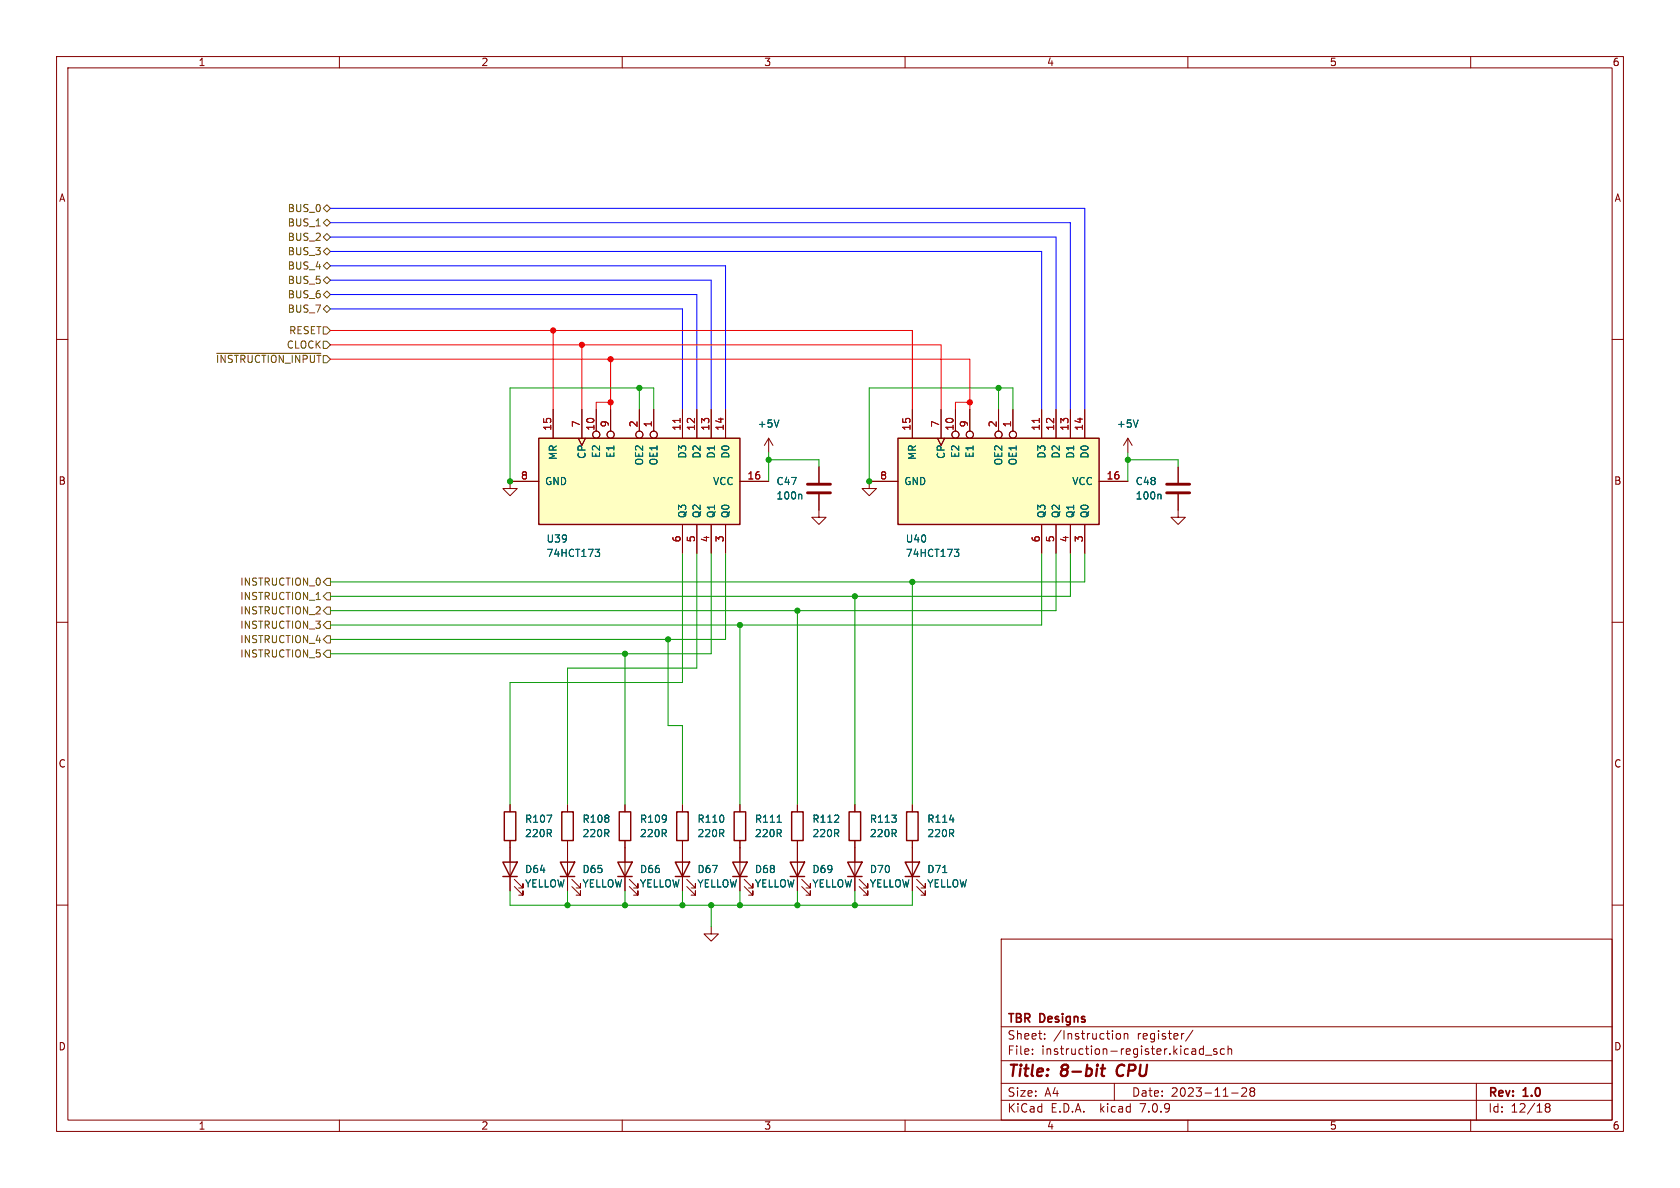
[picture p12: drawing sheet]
<svg xmlns="http://www.w3.org/2000/svg" width="297mm" height="210mm" viewBox="0 0 297 210" stroke-linecap="round" stroke-linejoin="round" font-family="sans-serif">
<g fill="none" stroke="#840000" stroke-width=".18">
<path d="M10 10h277v190h-277zM12 12h273v186h-273zM60 10v2M110 10v2M160 10v2M210 10v2M260 10v2M10 60h2M285 60h2M97.8 72.4v5.1M102.2 77.5l.7 1.2 .6-1.2M102.9 72.4v5.1"/>
<path d="M105.4 72.4v3.8M107.9 72.4v3.8M113 72.4v3.8M115.6 72.4v3.8M120.6 72.4v5.1M123.2 72.4v5.1M125.7 72.4v5.1M128.3 72.4v5.1M135.9 77.5l-.8 1.2M135.9 77.5v2.5M135.9 77.5l.8 1.2M161.3 72.4v5.1"/>
<path d="M165.7 77.5l.7 1.2 .6-1.2M166.4 72.4v5.1M168.9 72.4v3.8M171.4 72.4v3.8M176.5 72.4v3.8M179.1 72.4v3.8M184.1 72.4v5.1M186.7 72.4v5.1M189.2 72.4v5.1M191.8 72.4v5.1M199.4 77.5v2.5M199.4 77.5l-.8 1.2"/>
<path d="M199.4 77.5l.8 1.2M95.2 85.1h-5v1.3h1.2l-1.2 1.2-1.3-1.2h1.3M120.6 92.7v5.1M123.2 92.7v5.1M125.7 92.7v5.1M128.3 92.7v5.1M130.8 85.1h5.1M144.8 87.4v4h1.2l-1.2 1.3-1.3-1.3h1.3M144.8 82.6v2.7M158.7 85.1h-5v1.3h1.2l-1.2 1.2-1.3-1.2h1.3M184.1 92.7v5.1M186.7 92.7v5.1"/>
<path d="M189.2 92.7v5.1M191.8 92.7v5.1M194.3 85.1h5.1M208.3 87.4v4h1.2l-1.2 1.3-1.3-1.3h1.3M208.3 82.6v2.7M10 110h2M285 110h2M10 160h2M90.2 142.2v1.3M90.2 148.6v8.9M90.9 156.7l1.6 1.5v-.7v.7h-.8M90.9 155.4l1.6 1.6v-.8v.8h-.8"/>
<path d="M100.3 142.2v1.3M100.3 148.6v8.9M101.1 156.7l1.5 1.5v-.7v.7h-.7M101.1 155.4l1.5 1.6v-.8v.8h-.7M110.5 142.2v1.3M110.5 148.6v8.9M111.3 156.7l1.5 1.5v-.7v.7h-.8M111.3 155.4l1.5 1.6v-.8v.8h-.8M120.6 142.2v1.3M120.6 148.6v8.9M121.4 156.7l1.5 1.5v-.7v.7h-.7M121.4 155.4l1.5 1.6v-.8v.8h-.7"/>
<path d="M130.8 142.2v1.3M130.8 148.6v8.9M131.6 156.7l1.5 1.5v-.7v.7h-.8M131.6 155.4l1.5 1.6v-.8v.8h-.8M141 142.2v1.3M141 148.6v8.9M141.7 156.7l1.6 1.5v-.7v.7h-.8M141.7 155.4l1.6 1.6v-.8v.8h-.8M151.1 142.2v1.3M151.1 148.6v8.9M151.9 156.7l1.5 1.5v-.7v.7h-.7M151.9 155.4l1.5 1.6v-.8v.8h-.7"/>
<path d="M161.3 142.2v1.3M161.3 148.6v8.9M162.1 156.7l1.5 1.5v-.7v.7h-.8M162.1 155.4l1.5 1.6v-.8v.8h-.8M285 160h2M125.7 163.8v1.3h1.3l-1.3 1.3-1.2-1.3h1.2M177 166h108v32h-108zM60 198v2M110 198v2M160 198v2M177 194.5h108M177 191.5h108"/>
<path d="M177 187.5h108M177 181.5h108M182.5 186.3v.1M182.5 185.5v.1M184.7 183.6v.1M184.7 182.8v.1M197 191.5v3M197.4 182.8l.2-.1 .4 .1 .1 .6-.1 .2-.4 .1-.2-.1zM198.7 182.8l.3-.1 .3 .1 .1 .9M198.7 182.7v1M210 198v2M210.9 182.1l-1.3 2"/>
<path d="M212.7 184.9v1.5M212.7 185.5l-.4-.1-.3 .3v.4l.2 .2h.5M213.1 186.5h1.1M215.1 185.5l-.4-.1-.2 .2 .1 .2 .5 .2v.3h-.6M216.5 185.5l-.5-.1-.3 .3v.4l.2 .2h.6M217.1 185.5l.2-.1 .4 .1v.9M217.1 184.9v1.5M217.7 193.2h1.2M219.5 192.4l.6-.1 .2 .1 .1 .3-.9 1.1h.9M221.2 192.9l-.2-.2 .2-.4 .5 .1 .1 .2-.3 .3M221.2 192.9l-.2 .3v.3l.2 .3 .5-.1 .1-.2-.1-.4-.2-.2M221.2 192.9h.3"/>
<path d="M260 198v2M261 191.5v6.5M273.5 195.7l-.3-.2 .3-.4h.2l.3 .3-.3 .3M273.5 195.7l-.3 .3v.3l.3 .3h.2l.3-.3v-.4l-.3-.2M273.5 195.7h.2"/>
<circle cx="105.4" cy="76.8" r=".63"/>
<circle cx="107.9" cy="76.8" r=".63"/>
<circle cx="113" cy="76.8" r=".63"/>
<circle cx="115.6" cy="76.8" r=".63"/>
<circle cx="168.9" cy="76.8" r=".63"/>
<circle cx="171.4" cy="76.8" r=".63"/>
<circle cx="176.5" cy="76.8" r=".63"/>
<circle cx="179.1" cy="76.8" r=".63"/>
</g>
<path d="M194.6 188.9h.8M195 188.2l-.2 1.7v.2l.4 .1M197.7 188.5a1.27 1.27 0 0 0 0 1.6" fill="none" stroke="#840000" stroke-width=".4"/>
<path d="M137.7 74.2l-.4 1.3M201.2 74.2l-.4 1.3M105.2 97.1h.8l-.4 .5 .3 .1 .1 .4-.2 .3h-.4M141.6 87.4l.1 .1v.7M168.7 97.1h.8l-.4 .5 .3 .1 .1 .4-.2 .3h-.4M205.1 87.4l.1 .1v.7M96.7 144.1h.8l-.5 1.3M137.4 145.4h.7M166.7 154.2h.7M167.9 144.9h.8" fill="none" stroke="#006464" stroke-width=".18"/>
<path d="M142.7 87.1h4.1M142.7 85.6h4.1M206.2 87.1h4.1M206.2 85.6h4.1" fill="none" stroke="#840000" stroke-width=".51"/>
<g fill="#ffffc2" stroke="#ffffc2" stroke-width=".18">
<path d="M95.2 77.5h35.6v15.2h-35.6z"/>
<path d="M158.7 77.5h35.6v15.2h-35.6z"/>
</g>
<g fill="none" stroke="#840000" stroke-width=".25">
<path d="M95.2 77.5h35.6v15.2h-35.6zM158.7 77.5h35.6v15.2h-35.6zM88.9 152.4h2.5l-1.2 2.5zM88.9 154.9h2.5M89.2 143.5h2v5.1h-2zM99.1 152.4h2.5l-1.3 2.5zM99.1 154.9h2.5M99.3 143.5h2v5.1h-2zM109.2 152.4h2.6l-1.3 2.5zM109.2 154.9h2.6M109.5 143.5h2v5.1h-2zM119.4 152.4h2.5l-1.3 2.5z"/>
<path d="M119.4 154.9h2.5M119.6 143.5h2.1v5.1h-2.1zM129.5 152.4h2.6l-1.3 2.5zM129.5 154.9h2.6M129.8 143.5h2v5.1h-2zM139.7 152.4h2.5l-1.2 2.5zM139.7 154.9h2.5M140 143.5h2v5.1h-2zM149.9 152.4h2.5l-1.3 2.5zM149.9 154.9h2.5M150.1 143.5h2v5.1h-2zM160 152.4h2.6l-1.3 2.5z"/>
<path d="M160 154.9h2.6M160.3 143.5h2v5.1h-2z"/>
</g>
<path d="M120.2 74v.7M183.7 74v.7" fill="none" stroke="#a90000" stroke-width=".18"/>
<g fill="none" stroke="#725600" stroke-width=".18">
<path d="M57.1 36.8l.7-.6 .6 .6-.6 .7zM57.1 39.4l.7-.7 .6 .7-.6 .6zM57.1 57.8h.7l.6 .6-.6 .7h-.7zM57.1 49.5l.7-.6 .6 .6-.6 .7zM57.1 47l.7-.6 .6 .6-.6 .6zM57.1 44.5l.7-.7 .6 .7-.6 .6zM57.1 41.9l.7-.6 .6 .6-.6 .6zM57.8 51.4l.6 .7-.6 .6-.7-.6zM57.8 54l.6 .6-.6 .6-.7-.6zM38.3 62.5h18.4M57.1 60.3h.7l.6 .7-.6 .6h-.7zM57.1 115.6l.7-.7h.6v1.3h-.6z"/>
<path d="M57.8 107.3h.6v1.3h-.6l-.7-.6zM57.8 102.2h.6v1.3h-.6l-.7-.6zM57.8 112.4h.6v1.3h-.6l-.7-.7zM57.8 109.9h.6v1.2h-.6l-.7-.6zM57.8 104.8h.6v1.2h-.6l-.7-.6z"/>
</g>
<g fill="none" stroke="#009600" stroke-width=".18">
<path d="M113 68.6v3.8M115.6 72.4v-3.8h-25.4v16.5M176.5 68.6v3.8M179.1 72.4v-3.8h-25.4v16.5M120.6 97.8v22.9h-30.4v21.5M123.2 97.8v20.3h-22.9v24.1M125.7 97.8v17.8h-67.3M128.3 97.8v15.2h-69.9M135.9 81.3h8.9v1.3M135.9 80v5.1M184.1 97.8v12.7h-125.7M186.7 97.8v10.2h-128.3"/>
<path d="M189.2 97.8v7.6h-130.8M191.8 97.8v5.1h-133.4M199.4 81.3h8.9v1.3M199.4 80v5.1M110.5 115.6v26.6M118.1 113v15.3h2.5v13.9M130.8 110.5v31.7M141 108v34.2M151.1 105.4v36.8M161.3 102.9v39.3M90.2 157.5v2.5h71.1v-2.5M100.3 157.5v2.5"/>
<path d="M110.5 157.5v2.5M120.6 157.5v2.5M130.8 157.5v2.5M141 157.5v2.5M151.1 157.5v2.5M125.7 160v3.8"/>
</g>
<path d="M58.4 39.4h130.8v33M58.4 36.8h133.4v35.6M58.4 44.5h125.7v27.9M58.4 49.5h67.3v22.9M58.4 52.1h64.8v20.3M58.4 54.6h62.2v17.8M58.4 41.9h128.3v30.5M58.4 47h69.9v25.4" fill="none" stroke="#00f" stroke-width=".18"/>
<path d="M58.4 58.4h102.9v14M97.8 58.4v14M58.4 61h108v11.4M58.4 63.5h113v8.9M102.9 61v11.4M107.9 71.1h-2.5v1.3M107.9 63.5v8.9M171.4 71.1h-2.5v1.3" fill="none" stroke="#f00" stroke-width=".18"/>
<g fill="#009600" stroke="#009600" stroke-width=".18">
<circle cx="118.1" cy="113" r=".46"/>
<circle cx="110.5" cy="115.6" r=".46"/>
<circle cx="151.1" cy="105.4" r=".46"/>
<circle cx="141" cy="108" r=".46"/>
<circle cx="130.8" cy="110.5" r=".46"/>
<circle cx="161.3" cy="102.9" r=".46"/>
<circle cx="151.1" cy="160" r=".46"/>
<circle cx="176.5" cy="68.6" r=".46"/>
<circle cx="153.7" cy="85.1" r=".46"/>
<circle cx="199.4" cy="81.3" r=".46"/>
<circle cx="113" cy="68.6" r=".46"/>
<circle cx="135.9" cy="81.3" r=".46"/>
<circle cx="110.5" cy="160" r=".46"/>
<circle cx="125.7" cy="160" r=".46"/>
<circle cx="141" cy="160" r=".46"/>
<circle cx="130.8" cy="160" r=".46"/>
<circle cx="120.6" cy="160" r=".46"/>
<circle cx="100.3" cy="160" r=".46"/>
<circle cx="90.2" cy="85.1" r=".46"/>
</g>
<g fill="#f00" stroke="#f00" stroke-width=".18">
<circle cx="107.9" cy="71.1" r=".46"/>
<circle cx="171.4" cy="71.1" r=".46"/>
<circle cx="107.9" cy="63.5" r=".46"/>
<circle cx="102.9" cy="61" r=".46"/>
<circle cx="97.8" cy="58.4" r=".46"/>
</g>
<g font-size="2.8" fill="#840000">
<text x="178" y="190.9">Title:</text>
<text x="187.7" y="190.9">8-bit</text>
<text x="198.3" y="190.9">CPU</text>
</g>
<g font-size="2.1" fill="#840000">
<text x="178" y="184">Sheet:</text>
<text x="178" y="181.2">TBR</text>
<text x="183.9" y="181.2">Designs</text>
<text x="186.2" y="184">/Instruction</text>
<text x="201.1" y="184">register/</text>
<text x="178" y="186.7">File:</text>
<text x="184.1" y="186.7">instruction-register.kicad_sch</text>
<text x="178" y="196.9">KiCad</text>
<text x="178" y="194.1">Size:</text>
<text x="184.7" y="194.1">A4</text>
<text x="185.7" y="196.9">E.D.A.</text>
<text x="194.6" y="196.9">kicad</text>
<text x="200" y="194.1">Date:</text>
<text x="201.8" y="196.9">7.0.9</text>
<text x="207" y="194.1">2023-11-28</text>
<text x="263" y="194.3">Rev:</text>
<text x="263" y="196.9">Id:</text>
<text x="267.1" y="196.9">12/18</text>
<text x="269.4" y="194.3">1.0</text>
</g>
<g font-size="1.8" fill="#840000">
<text x="35" y="11.9">1</text>
<text x="85" y="11.9">2</text>
<text x="135" y="11.9">3</text>
<text x="185" y="11.9">4</text>
<text x="235" y="11.9">5</text>
<text x="285" y="11.9">6</text>
<text x="10.3" y="35.9">A</text>
<text x="285.3" y="35.9">A</text>
<text x="10.3" y="85.9">B</text>
<text x="285.3" y="85.9">B</text>
<text x="10.3" y="135.9">C</text>
<text x="285.3" y="135.9">C</text>
<text x="10.3" y="185.9">D</text>
<text x="285.3" y="185.9">D</text>
<text x="35" y="199.9">1</text>
<text x="85" y="199.9">2</text>
<text x="135" y="199.9">3</text>
<text x="185" y="199.9">4</text>
<text x="235" y="199.9">5</text>
<text x="285" y="199.9">6</text>
</g>
<g font-size="1.8" fill="#725600">
<text x="50.8" y="37.7">BUS_0</text>
<text x="50.8" y="40.2">BUS_1</text>
<text x="50.8" y="47.9">BUS_4</text>
<text x="50.8" y="45.3">BUS_3</text>
<text x="50.8" y="42.8">BUS_2</text>
<text x="50.8" y="52.9">BUS_6</text>
<text x="50.8" y="50.4">BUS_5</text>
<text x="50.8" y="55.5">BUS_7</text>
<text x="51" y="59.3">RESET</text>
<text x="38.1" y="64.4">~{INSTRUCTION_INPUT}</text>
<text x="50.6" y="61.8">CLOCK</text>
<text x="42.4" y="103.7">INSTRUCTION_0</text>
<text x="42.4" y="106.3">INSTRUCTION_1</text>
<text x="42.4" y="108.8">INSTRUCTION_2</text>
<text x="42.4" y="113.9">INSTRUCTION_4</text>
<text x="42.4" y="111.4">INSTRUCTION_3</text>
<text x="42.4" y="116.4">INSTRUCTION_5</text>
</g>
<g font-size="1.8" fill="#a90000">
<text x="97.5" y="76.2" transform="rotate(-90 97.5 76.2)">15</text>
<text x="102.6" y="75.6" transform="rotate(-90 102.6 75.6)">7</text>
<text x="105.2" y="76.2" transform="rotate(-90 105.2 76.2)">10</text>
<text x="107.7" y="75.6" transform="rotate(-90 107.7 75.6)">9</text>
<text x="112.8" y="75.6" transform="rotate(-90 112.8 75.6)">2</text>
<text x="115.3" y="75.6" transform="rotate(-90 115.3 75.6)">1</text>
<text x="120.4" y="76.2" transform="rotate(-90 120.4 76.2)">11</text>
<text x="122.9" y="76.2" transform="rotate(-90 122.9 76.2)">12</text>
<text x="125.5" y="76.2" transform="rotate(-90 125.5 76.2)">13</text>
<text x="128" y="76.2" transform="rotate(-90 128 76.2)">14</text>
<text x="161" y="76.2" transform="rotate(-90 161 76.2)">15</text>
<text x="166.1" y="75.6" transform="rotate(-90 166.1 75.6)">7</text>
<text x="168.7" y="76.2" transform="rotate(-90 168.7 76.2)">10</text>
<text x="171.2" y="75.6" transform="rotate(-90 171.2 75.6)">9</text>
<text x="176.3" y="75.6" transform="rotate(-90 176.3 75.6)">2</text>
<text x="178.8" y="75.6" transform="rotate(-90 178.8 75.6)">1</text>
<text x="183.9" y="76.2" transform="rotate(-90 183.9 76.2)">11</text>
<text x="186.4" y="76.2" transform="rotate(-90 186.4 76.2)">12</text>
<text x="189" y="76.2" transform="rotate(-90 189 76.2)">13</text>
<text x="191.5" y="76.2" transform="rotate(-90 191.5 76.2)">14</text>
<text x="92" y="84.8">8</text>
<text x="132" y="84.8">16</text>
<text x="155.5" y="84.8">8</text>
<text x="195.5" y="84.8">16</text>
<text x="120.4" y="96" transform="rotate(-90 120.4 96)">6</text>
<text x="122.9" y="96" transform="rotate(-90 122.9 96)">5</text>
<text x="125.5" y="96" transform="rotate(-90 125.5 96)">4</text>
<text x="128" y="96" transform="rotate(-90 128 96)">3</text>
<text x="183.9" y="96" transform="rotate(-90 183.9 96)">6</text>
<text x="186.4" y="96" transform="rotate(-90 186.4 96)">5</text>
<text x="189" y="96" transform="rotate(-90 189 96)">4</text>
<text x="191.5" y="96" transform="rotate(-90 191.5 96)">3</text>
</g>
<g font-size="1.8" fill="#006464">
<text x="133.9" y="75.8">+5V</text>
<text x="197.4" y="75.8">+5V</text>
<text x="98.7" y="81.4" transform="rotate(-90 98.7 81.4)">MR</text>
<text x="103.7" y="81.2" transform="rotate(-90 103.7 81.2)">CP</text>
<text x="106.3" y="81" transform="rotate(-90 106.3 81)">E2</text>
<text x="108.8" y="81" transform="rotate(-90 108.8 81)">E1</text>
<text x="113.9" y="82.4" transform="rotate(-90 113.9 82.4)">OE2</text>
<text x="116.4" y="82.4" transform="rotate(-90 116.4 82.4)">OE1</text>
<text x="121.5" y="81.2" transform="rotate(-90 121.5 81.2)">D3</text>
<text x="124.1" y="81.2" transform="rotate(-90 124.1 81.2)">D2</text>
<text x="126.6" y="81.2" transform="rotate(-90 126.6 81.2)">D1</text>
<text x="129.1" y="81.2" transform="rotate(-90 129.1 81.2)">D0</text>
<text x="162.2" y="81.4" transform="rotate(-90 162.2 81.4)">MR</text>
<text x="167.2" y="81.2" transform="rotate(-90 167.2 81.2)">CP</text>
<text x="169.8" y="81" transform="rotate(-90 169.8 81)">E2</text>
<text x="172.3" y="81" transform="rotate(-90 172.3 81)">E1</text>
<text x="177.4" y="82.4" transform="rotate(-90 177.4 82.4)">OE2</text>
<text x="179.9" y="82.4" transform="rotate(-90 179.9 82.4)">OE1</text>
<text x="185" y="81.2" transform="rotate(-90 185 81.2)">D3</text>
<text x="187.6" y="81.2" transform="rotate(-90 187.6 81.2)">D2</text>
<text x="190.1" y="81.2" transform="rotate(-90 190.1 81.2)">D1</text>
<text x="192.6" y="81.2" transform="rotate(-90 192.6 81.2)">D0</text>
<text x="96.3" y="86">GND</text>
<text x="126" y="86">VCC</text>
<text x="137.2" y="88.5">100n</text>
<text x="137.2" y="86">C47</text>
<text x="159.8" y="86">GND</text>
<text x="189.5" y="86">VCC</text>
<text x="200.7" y="88.5">100n</text>
<text x="200.7" y="86">C48</text>
<text x="121.5" y="91.7" transform="rotate(-90 121.5 91.7)">Q3</text>
<text x="124.1" y="91.7" transform="rotate(-90 124.1 91.7)">Q2</text>
<text x="126.6" y="91.7" transform="rotate(-90 126.6 91.7)">Q1</text>
<text x="129.1" y="91.7" transform="rotate(-90 129.1 91.7)">Q0</text>
<text x="185" y="91.7" transform="rotate(-90 185 91.7)">Q3</text>
<text x="187.6" y="91.7" transform="rotate(-90 187.6 91.7)">Q2</text>
<text x="190.1" y="91.7" transform="rotate(-90 190.1 91.7)">Q1</text>
<text x="192.6" y="91.7" transform="rotate(-90 192.6 91.7)">Q0</text>
<text x="96.5" y="96.1">U39</text>
<text x="96.5" y="98.7">74HCT173</text>
<text x="160" y="96.1">U40</text>
<text x="160" y="98.7">74HCT173</text>
<text x="92.7" y="145.6">R107</text>
<text x="92.7" y="148.2">220R</text>
<text x="102.9" y="145.6">R108</text>
<text x="102.9" y="148.2">220R</text>
<text x="113" y="145.6">R109</text>
<text x="113" y="148.2">220R</text>
<text x="123.2" y="145.6">R110</text>
<text x="123.2" y="148.2">220R</text>
<text x="133.4" y="145.6">R111</text>
<text x="133.4" y="148.2">220R</text>
<text x="143.5" y="145.6">R112</text>
<text x="143.5" y="148.2">220R</text>
<text x="153.7" y="145.6">R113</text>
<text x="153.7" y="148.2">220R</text>
<text x="163.8" y="145.6">R114</text>
<text x="163.8" y="148.2">220R</text>
<text x="92.7" y="154.5">D64</text>
<text x="102.9" y="154.5">D65</text>
<text x="113" y="154.5">D66</text>
<text x="123.2" y="154.5">D67</text>
<text x="133.4" y="154.5">D68</text>
<text x="143.5" y="154.5">D69</text>
<text x="153.7" y="154.5">D70</text>
<text x="163.8" y="154.5">D71</text>
<text x="92.7" y="157.1">YELLOW</text>
<text x="102.9" y="157.1">YELLOW</text>
<text x="113" y="157.1">YELLOW</text>
<text x="123.2" y="157.1">YELLOW</text>
<text x="133.4" y="157.1">YELLOW</text>
<text x="143.5" y="157.1">YELLOW</text>
<text x="153.7" y="157.1">YELLOW</text>
<text x="163.8" y="157.1">YELLOW</text>
</g>
</svg>
